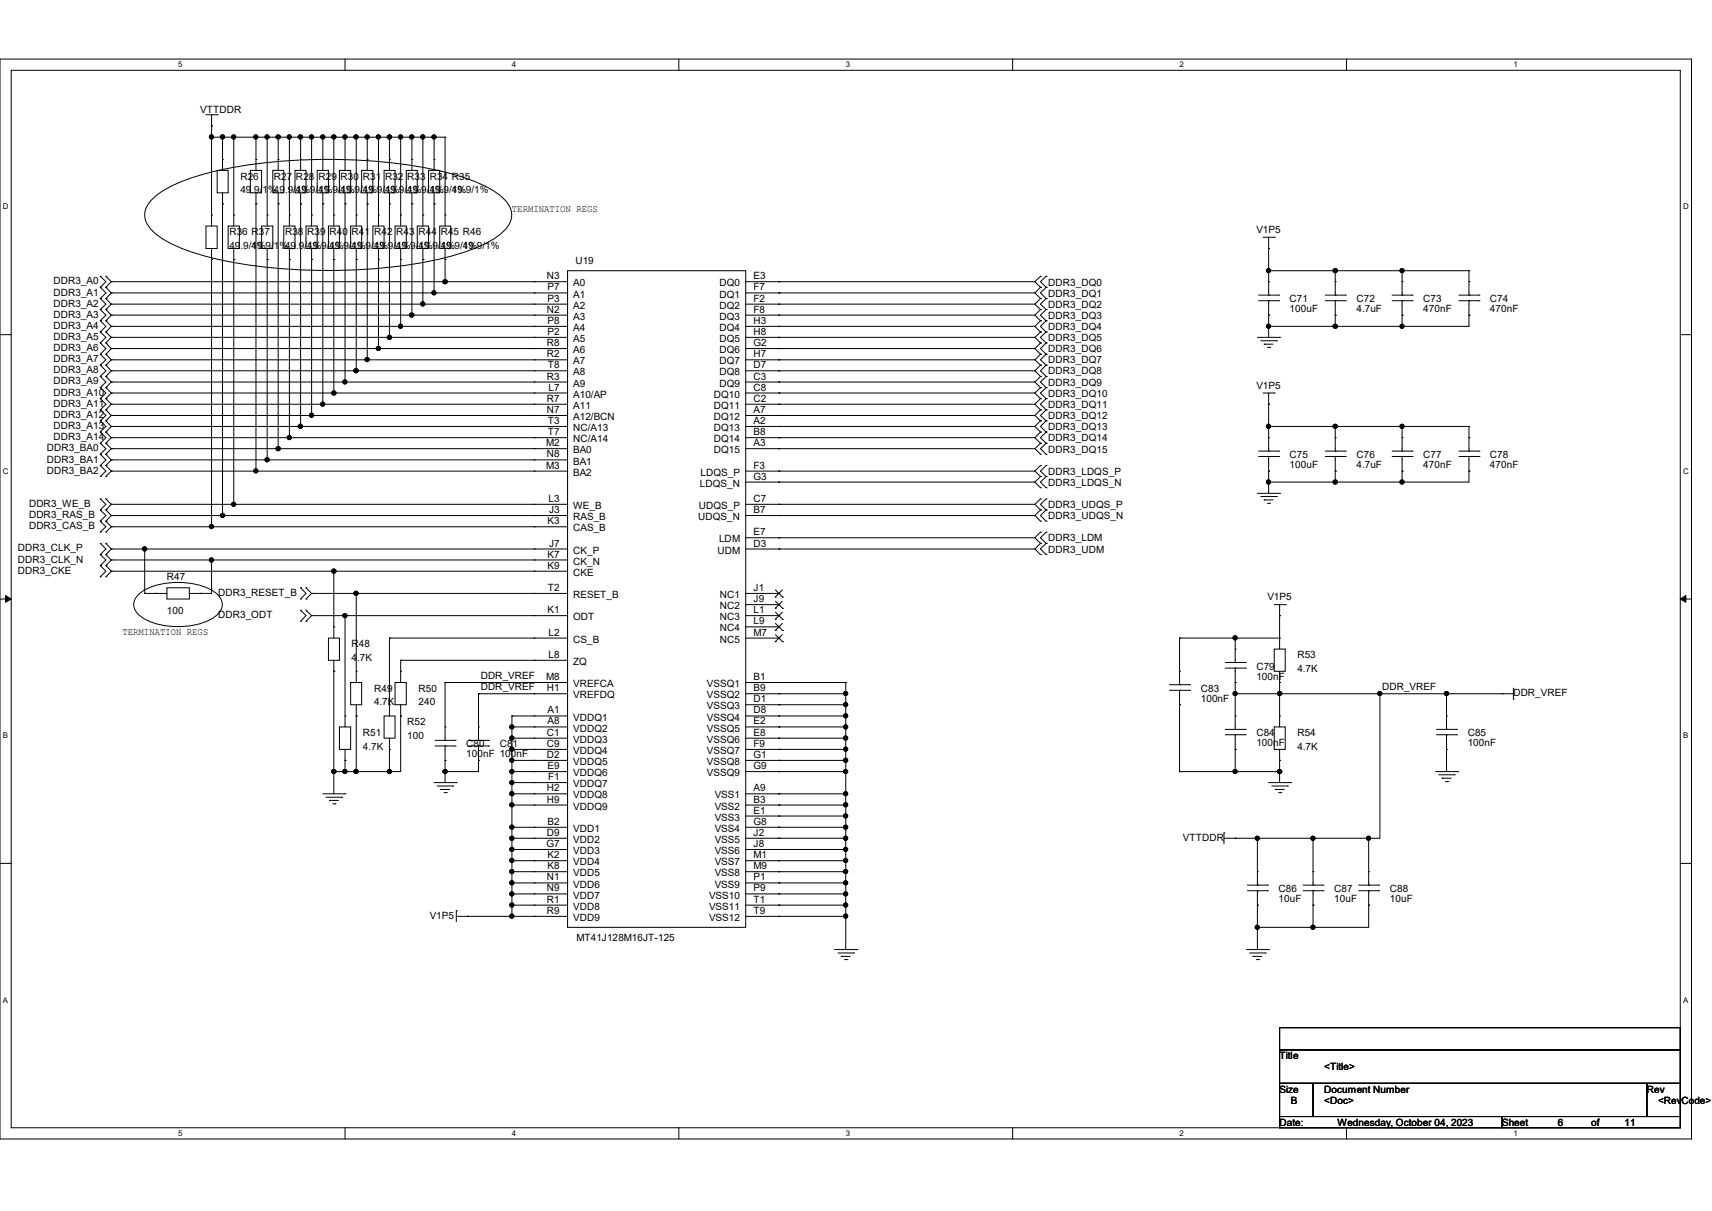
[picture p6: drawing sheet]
<svg xmlns="http://www.w3.org/2000/svg" width="297mm" height="210mm" viewBox="0 0 297 210" stroke-linecap="round" stroke-linejoin="round" font-family="sans-serif">
<path d="M0 10.2h293.5v187.3h-293.5zM1.9 12.2h289.6v183.4h-289.6z" fill="none" stroke="#000" stroke-width=".17"/>
<g fill="#fff">
<path d="M30.9 10.5h.8v1.5h-.8z"/>
<path d="M30.9 195.8h.8v1.5h-.8z"/>
</g>
<path d="M59.9 10.2v2M59.9 195.6v1.9" fill="none" stroke="#000" stroke-width=".17"/>
<g fill="#fff">
<path d="M88.8 10.5h.8v1.5h-.8z"/>
<path d="M88.8 195.8h.8v1.5h-.8z"/>
</g>
<path d="M117.8 10.2v2M117.8 195.6v1.9" fill="none" stroke="#000" stroke-width=".17"/>
<g fill="#fff">
<path d="M146.7 10.5h.8v1.5h-.8z"/>
<path d="M146.7 195.8h.8v1.5h-.8z"/>
</g>
<path d="M175.7 10.2v2M175.7 195.6v1.9" fill="none" stroke="#000" stroke-width=".17"/>
<g fill="#fff">
<path d="M204.6 10.5h.8v1.5h-.8z"/>
<path d="M204.6 195.8h.8v1.5h-.8z"/>
</g>
<path d="M233.6 10.2v2M233.6 195.6v1.9" fill="none" stroke="#000" stroke-width=".17"/>
<g fill="#fff">
<path d="M262.6 10.5h.7v1.5h-.7z"/>
<path d="M262.6 195.8h.7v1.5h-.7z"/>
<path d="M.5 35.1h1v1.5h-1z"/>
<path d="M292 35.1h1v1.5h-1z"/>
<path d="M.5 80.9h1v1.6h-1z"/>
<path d="M292 80.9h1v1.6h-1z"/>
</g>
<path d="M0 58h1.9M291.5 58h2" fill="none" stroke="#000" stroke-width=".17"/>
<g fill="#fff">
<path d="M.5 126.8h.9v1.5h-.9z"/>
<path d="M292 126.8h.9v1.5h-.9z"/>
</g>
<path d="M0 103.9h1.9M291.5 103.9h2" fill="none" stroke="#000" stroke-width=".17"/>
<path d="M1 103.3l.9 .6-.9 .5zM291.5 103.9l1-.6v1.1z" fill="#000" stroke="#000" stroke-width=".17"/>
<g fill="#fff">
<path d="M.5 172.6h.9v1.6h-.9z"/>
<path d="M292 172.6h.9v1.6h-.9z"/>
</g>
<g fill="none" stroke="#000" stroke-width=".17">
<path d="M35.7 19.9h2M36.7 19.9v19.3M37.7 19.9h.1M26.1 34.8a17 17 0 0 1 7.4-4.1 84.9 84.9 0 0 1 28.9-2.9 68.4 68.4 0 0 1 19.6 3.5 12.2 12.2 0 0 1 6.3 4.3 3.3 3.3 0 0 1-.5 4.1 17 17 0 0 1-7.5 4.1 84.9 84.9 0 0 1-28.8 3 68.4 68.4 0 0 1-19.6-3.6 12.2 12.2 0 0 1-6.3-4.3 3.3 3.3 0 0 1 .5-4.1zM35.7 39.2h2v3.9h-2zM36.7 21.8h.1M36.7 37.3h.1M36.7 23.8h.1M36.7 23.8h40.5M37.7 29.5h1.9v3.9h-1.9zM38.6 35.3h.1M38.6 27.6h.1"/>
<path d="M38.6 23.8h.1M38.6 23.8v5.7M38.6 33.4v56M39.6 39.2h1.9v3.9h-1.9zM40.6 37.3h.1M40.6 23.8h.1M40.6 23.8v15.4M43.4 29.5h2v3.9h-2zM44.4 35.3h.1M44.4 27.6h.1M44.4 23.8h.1M44.4 23.8v5.7"/>
<path d="M44.4 33.4v48.3M45.4 39.2h1.9v3.9h-1.9zM46.4 37.3h.1M46.4 23.8h.1M46.4 23.8v15.4M47.3 29.5h1.9v3.9h-1.9zM48.3 35.3h.1M48.3 27.6h.1M48.3 23.8h.1M48.3 23.8v5.7M48.3 33.4v44.4M49.2 39.2h2v3.9h-2z"/>
<path d="M50.2 37.3h.1M50.2 23.8h.1M50.2 23.8v15.4M51.2 29.5h1.9v3.9h-1.9zM52.2 35.3h.1M52.2 27.6h.1M52.2 23.8h.1M52.2 23.8v5.7M52.2 33.4v40.6M53.1 39.2h1.9v3.9h-1.9zM54.1 37.3h.1M54.1 23.8h.1"/>
<path d="M54.1 23.8v15.4M55 29.5h2v3.9h-2zM56 35.3h.1M56 27.6h.1M56 23.8h.1M56 23.8v5.7M56 33.4v36.7M57 39.2h1.9v3.9h-1.9zM57.9 37.3h.1M57.9 23.8h.1M57.9 23.8v15.4M58.9 29.5h1.9v3.9h-1.9z"/>
<path d="M59.9 35.3h.1M59.9 27.6h.1M59.9 23.8h.1M59.9 23.8v5.7M59.9 33.4v32.9M60.8 39.2h1.9v3.9h-1.9zM61.8 37.3h.1M61.8 23.8h.1M61.8 23.8v15.4M62.7 29.5h2v3.9h-2zM63.7 35.3h.1M63.7 27.6h.1"/>
<path d="M63.7 23.8h.1M63.7 23.8v5.7M63.7 33.4v29M64.7 39.2h1.9v3.9h-1.9zM65.7 37.3h.1M65.7 23.8h.1M65.7 23.8v15.4M66.6 29.5h1.9v3.9h-1.9zM67.6 35.3h.1M67.6 27.6h.1M67.6 23.8h.1M67.6 23.8v5.7"/>
<path d="M67.6 33.4v25.1M68.5 39.2h2v3.9h-2zM69.5 37.3h.1M69.5 23.8h.1M69.5 23.8v15.4M70.5 29.5h1.9v3.9h-1.9zM71.5 35.3h.1M71.5 27.6h.1M71.5 23.8h.1M71.5 23.8v5.7M71.5 33.4v21.3M72.4 39.2h1.9v3.9h-1.9z"/>
<path d="M73.4 37.3h.1M73.4 23.8h.1M73.4 23.8v15.4M74.3 29.5h2v3.9h-2zM75.3 35.3h.1M75.3 27.6h.1M75.3 23.8h.1M75.3 23.8v5.7M75.3 33.4v17.4M76.3 39.2h1.9v3.9h-1.9zM77.2 37.3h.1M77.2 23.8h.1"/>
<path d="M77.2 23.8v15.4M17.4 47.9h.1M17.4 49.8h.1M17.4 51.8h.1M17.4 53.7h.1M17.4 55.6h.1M17.4 57.6h.1M17.4 59.5h.1M17.4 47.9l1 1-1 .9M17.4 49.8l1 1-1 1M17.4 51.8l1 .9-1 1M17.4 53.7l1 1-1 .9"/>
<path d="M17.4 55.6l1 1-1 1M17.4 57.6l1 .9-1 1M17.4 59.5l1 1-1 .9M18.4 49.8h.1M18.4 47.9h.1M18.4 51.8h.1M18.4 53.7h.1M18.4 55.6h.1M18.4 57.6h.1M18.4 59.5h.1M18.4 47.9l.9 1M18.4 49.8l.9 1"/>
<path d="M18.4 51.8l.9 .9M18.4 53.7l.9 1M18.4 55.6l.9 1M18.4 57.6l.9 .9M18.4 59.5l.9 1M19.3 48.9h.1M19.3 50.8h.1M19.3 52.7h.1M19.3 54.7h.1M19.3 56.6h.1M19.3 58.5h.1M19.3 58.5h79.2"/>
<path d="M19.3 48.9l-.9 .9M19.3 50.8l-.9 1M19.3 52.7l-.9 1M19.3 54.7l-.9 .9M19.3 56.6l-.9 1M19.3 58.5l-.9 1M19.3 48.9h79.2M19.3 50.8h79.2M19.3 52.7h79.2M19.3 54.7h79.2M19.3 56.6h79.2M36.7 45h.1"/>
<path d="M36.7 43.1v48.3M40.6 45h.1M40.6 43.1v44.4M46.4 45h.1M46.4 43.1v36.7M50.2 45h.1M50.2 43.1v32.8M54.1 45h.1M54.1 43.1v29M57.9 45h.1M57.9 43.1v25.1M61.8 45h.1"/>
<path d="M61.8 43.1v21.2M65.7 45h.1M65.7 43.1v17.4M67.6 58.5h.1M69.5 45h.1M69.5 56.6h.1M69.5 43.1v13.5M71.5 54.7h.1M73.4 45h.1M73.4 52.7h.1M73.4 43.1v9.6M75.3 50.8h.1"/>
<path d="M77.2 45h.1M77.2 48.9h.1M77.2 43.1v5.8M92.7 48.9h.1M92.7 50.8h.1M92.7 52.7h.1M92.7 54.7h.1M92.7 56.6h.1M92.7 58.5h.1M98.5 46.9h30.9v113.9h-30.9zM129.4 58.5h50.1M129.4 48.9h50.1"/>
<path d="M129.4 50.8h50.1M129.4 52.7h50.1M129.4 54.7h50.1M129.4 56.6h50.1M135.1 48.9h.1M135.1 50.8h.1M135.1 52.7h.1M135.1 54.7h.1M135.1 56.6h.1M135.1 58.5h.1M179.5 48.9l1 .9M179.5 50.8l1 1"/>
<path d="M179.5 52.7l1 1M179.5 54.7l1 .9M179.5 56.6l1 1M179.5 58.5l1 1M180.5 47.9h.1M180.5 49.8h.1M180.5 51.8h.1M180.5 53.7h.1M180.5 55.6h.1M180.5 57.6h.1M180.5 59.5h.1M180.5 47.9l-1 1"/>
<path d="M180.5 49.8l-1 1M180.5 51.8l-1 .9M180.5 53.7l-1 1M180.5 55.6l-1 1M180.5 57.6l-1 .9M180.5 59.5l-1 1M181.5 49.8h.1M181.5 47.9h.1M181.5 51.8h.1M181.5 53.7h.1M181.5 55.6h.1M181.5 57.6h.1"/>
<path d="M181.5 59.5h.1M181.5 47.9l-1 1 1 .9M181.5 49.8l-1 1 1 1M181.5 51.8l-1 .9 1 1M181.5 53.7l-1 1 1 .9M181.5 55.6l-1 1 1 1M181.5 57.6l-1 .9 1 1M181.5 59.5l-1 1 1 .9M218.1 58.5h3.9M218.4 52.2h3.4M218.4 51.2h3.4M218.7 59.1h2.7"/>
<path d="M219.1 41.1h2M219.3 59.7h.1M219.3 59.7h1.6M220.1 43.1h.1M220.1 51.2h.1M220.1 52.2h.1M220.1 48.9h.1M220.1 54.7h.1M220.1 46.9h.1M220.1 56.6h.1M220.1 41.1v10.1M220.1 52.2v6.3"/>
<path d="M220.1 46.9h34.7M221.1 41.1h.1M221.4 59.1h.1M221.8 52.2h.1M221.8 51.2h.1M222 58.5h.1M229.9 52.2h3.5M229.9 51.2h3.5M231.6 51.2h.1M231.6 52.2h.1M231.6 48.9h.1M231.6 54.7h.1"/>
<path d="M231.6 46.9h.1M231.6 56.6h.1M231.6 46.9v4.3M231.6 52.2v4.4M233.4 52.2h.1M233.4 51.2h.1M241.5 52.2h3.5M241.5 51.2h3.5M243.2 51.2h.1M243.2 52.2h.1M243.2 48.9h.1M243.2 54.7h.1"/>
<path d="M243.2 46.9h.1M243.2 56.6h.1M243.2 46.9v4.3M243.2 52.2v4.4M245 52.2h.1M245 51.2h.1M253.1 52.2h3.5M253.1 51.2h3.5M254.8 51.2h.1M254.8 52.2h.1M254.8 48.9h.1M254.8 54.7h.1"/>
<path d="M254.8 46.9h.1M254.8 46.9v4.3M254.8 52.2v4.4h-34.7M256.6 52.2h.1M256.6 51.2h.1M17.4 61.4h.1M17.4 63.3h.1M17.4 65.3h.1M17.4 67.2h.1M17.4 69.1h.1M17.4 71.1h.1M17.4 73h.1"/>
<path d="M17.4 74.9h.1M17.4 76.9h.1M17.4 78.8h.1M17.4 61.4l1 1-1 .9M17.4 63.3l1 1-1 1M17.4 65.3l1 1-1 .9M17.4 67.2l1 1-1 .9M17.4 69.1l1 1-1 1M17.4 71.1l1 1-1 .9M17.4 73l1 1-1 .9M17.4 74.9l1 1-1 1M17.4 76.9l1 .9-1 1"/>
<path d="M17.4 78.8l1 1-1 .9M18.4 61.4h.1M18.4 63.3h.1M18.4 65.3h.1M18.4 67.2h.1M18.4 69.1h.1M18.4 71.1h.1M18.4 73h.1M18.4 74.9h.1M18.4 76.9h.1M18.4 78.8h.1M18.4 61.4l.9 1"/>
<path d="M18.4 63.3l.9 1M18.4 65.3l.9 1M18.4 67.2l.9 1M18.4 69.1l.9 1M18.4 71.1l.9 1M18.4 73l.9 1M18.4 74.9l.9 1M18.4 76.9l.9 .9M18.4 78.8l.9 1M19.3 60.5h.1M19.3 62.4h.1M19.3 64.3h.1"/>
<path d="M19.3 66.3h.1M19.3 68.2h.1M19.3 70.1h.1M19.3 72.1h.1M19.3 74h.1M19.3 75.9h.1M19.3 77.8h.1M19.3 79.8h.1M19.3 68.2h79.2M19.3 60.5l-.9 .9M19.3 62.4l-.9 .9M19.3 64.3l-.9 1"/>
<path d="M19.3 66.3l-.9 .9M19.3 68.2l-.9 .9M19.3 70.1l-.9 1M19.3 72.1l-.9 .9M19.3 74l-.9 .9M19.3 75.9l-.9 1M19.3 77.8l-.9 1M19.3 79.8l-.9 .9M19.3 60.5h79.2M19.3 62.4h79.2M19.3 64.3h79.2M19.3 66.3h79.2"/>
<path d="M19.3 70.1h79.2M19.3 72.1h79.2M19.3 74h79.2M19.3 75.9h79.2M19.3 77.8h79.2M19.3 79.8h79.2M46.4 79.8h.1M48.3 77.8h.1M50.2 75.9h.1M52.2 74h.1M54.1 72.1h.1M56 70.1h.1"/>
<path d="M57.9 68.2h.1M59.9 66.3h.1M61.8 64.3h.1M63.7 62.4h.1M65.7 60.5h.1M92.7 60.5h.1M92.7 62.4h.1M92.7 64.3h.1M92.7 66.3h.1M92.7 68.2h.1M92.7 70.1h.1M92.7 72.1h.1"/>
<path d="M92.7 74h.1M92.7 75.9h.1M92.7 77.8h.1M92.7 79.8h.1M129.4 68.2h50.1M129.4 60.5h50.1M129.4 62.4h50.1M129.4 64.3h50.1M129.4 66.3h50.1M129.4 70.1h50.1M129.4 72.1h50.1M129.4 74h50.1"/>
<path d="M129.4 75.9h50.1M129.4 77.8h50.1M135.1 60.5h.1M135.1 62.4h.1M135.1 64.3h.1M135.1 66.3h.1M135.1 68.2h.1M135.1 70.1h.1M135.1 72.1h.1M135.1 74h.1M135.1 75.9h.1M135.1 77.8h.1"/>
<path d="M179.5 60.5l1 .9M179.5 62.4l1 .9M179.5 64.3l1 1M179.5 66.3l1 .9M179.5 68.2l1 .9M179.5 70.1l1 1M179.5 72.1l1 .9M179.5 74l1 .9M179.5 75.9l1 1M179.5 77.8l1 1M180.5 61.4h.1M180.5 63.3h.1"/>
<path d="M180.5 65.3h.1M180.5 67.2h.1M180.5 69.1h.1M180.5 71.1h.1M180.5 73h.1M180.5 74.9h.1M180.5 76.9h.1M180.5 78.8h.1M180.5 61.4l-1 1M180.5 63.3l-1 1M180.5 65.3l-1 1M180.5 67.2l-1 1"/>
<path d="M180.5 69.1l-1 1M180.5 71.1l-1 1M180.5 73l-1 1M180.5 74.9l-1 1M180.5 76.9l-1 .9M181.5 61.4h.1M181.5 63.3h.1M181.5 65.3h.1M181.5 67.2h.1M181.5 69.1h.1M181.5 71.1h.1M181.5 73h.1"/>
<path d="M181.5 74.9h.1M181.5 76.9h.1M181.5 78.8h.1M181.5 61.4l-1 1 1 .9M181.5 63.3l-1 1 1 1M181.5 65.3l-1 1 1 .9M181.5 67.2l-1 1 1 .9M181.5 69.1l-1 1 1 1M181.5 71.1l-1 1 1 .9M181.5 73l-1 1 1 .9M181.5 74.9l-1 1 1 1M181.5 76.9l-1 .9 1 1"/>
<path d="M218.4 79.2h3.4M218.4 78.2h3.4M219.1 68.2h2M219.9 60.2h.4M220.1 70.1h.1M220.1 78.2h.1M220.1 79.2h.1M220.1 75.9h.1M220.1 74h.1M220.1 68.2v10M220.1 79.2v6.4M220.1 74h34.7"/>
<path d="M220.3 60.2h.1M221.1 68.2h.1M221.8 79.2h.1M221.8 78.2h.1M229.9 79.2h3.5M229.9 78.2h3.5M231.6 78.2h.1M231.6 79.2h.1M231.6 75.9h.1M231.6 74h.1M231.6 74v4.2M231.6 79.2v4.4"/>
<path d="M233.4 79.2h.1M233.4 78.2h.1M241.5 79.2h3.5M241.5 78.2h3.5M243.2 78.2h.1M243.2 79.2h.1M243.2 75.9h.1M243.2 74h.1M243.2 74v4.2M243.2 79.2v4.4M245 79.2h.1M245 78.2h.1"/>
<path d="M253.1 79.2h3.5M253.1 78.2h3.5M254.8 78.2h.1M254.8 79.2h.1M254.8 75.9h.1M254.8 74h.1M254.8 74v4.2M254.8 79.2v4.4h-34.7M256.6 79.2h.1M256.6 78.2h.1M17.4 80.7h.1M17.4 82.6h.1"/>
<path d="M17.4 86.5h.1M17.4 88.4h.1M17.4 90.4h.1M17.4 92.3h.1M17.4 94.2h.1M17.4 96.2h.1M17.4 98.1h.1M17.4 80.7l1 1-1 .9M17.4 86.5l1 1-1 .9M17.4 88.4l1 1-1 1M17.4 90.4l1 1-1 .9M17.4 94.2l1 1-1 1"/>
<path d="M17.4 96.2l1 .9-1 1M17.4 98.1l1 1-1 .9M18.4 80.7h.1M18.4 82.6h.1M18.4 88.4h.1M18.4 86.5h.1M18.4 90.4h.1M18.4 92.3h.1M18.4 96.2h.1M18.4 94.2h.1M18.4 98.1h.1M18.4 80.7l.9 1"/>
<path d="M18.4 86.5l.9 1M18.4 88.4l.9 1M18.4 90.4l.9 1M18.4 94.2l.9 1M18.4 96.2l.9 .9M18.4 98.1l.9 1M19.3 81.7h.1M19.3 87.5h.1M19.3 89.4h.1M19.3 91.4h.1M19.3 95.2h.1M19.3 97.1h.1"/>
<path d="M19.3 99.1h.1M19.3 81.7l-.9 .9M19.3 87.5l-.9 .9M19.3 89.4l-.9 1M19.3 91.4l-.9 .9M19.3 95.2l-.9 1M19.3 97.1l-.9 1M19.3 99.1l-.9 .9M19.3 81.7h79.2M19.3 87.5h79.2M19.3 89.4h79.2M19.3 91.4h79.2"/>
<path d="M19.3 95.2h79.2M19.3 97.1h79.2M19.3 99.1h79.2M25.1 95.2h.1M25.1 95.2v7.7M36.7 91.4h.1M36.7 97.1h.1M36.7 97.1v5.8h-3.8M38.6 89.4h.1M40.6 87.5h.1M44.4 81.7h.1M57.9 99.1h.1"/>
<path d="M57.9 99.1v11.6M92.7 81.7h.1M92.7 87.5h.1M92.7 89.4h.1M92.7 91.4h.1M92.7 95.2h.1M92.7 97.1h.1M92.7 99.1h.1M129.4 81.7h50.1M129.4 87.5h50.1M129.4 89.4h50.1M129.4 83.6h50.1"/>
<path d="M129.4 93.3h50.1M129.4 95.2h50.1M135.1 81.7h.1M135.1 83.6h.1M135.1 87.5h.1M135.1 89.4h.1M135.1 93.3h.1M135.1 95.2h.1M179.5 81.7l1 .9M179.5 83.6l1 1M179.5 87.5l1 .9M179.5 89.4l1 1"/>
<path d="M179.5 93.3l1 .9M179.5 95.2l1 1M180.5 80.7h.1M180.5 82.6h.1M180.5 84.6h.1M180.5 86.5h.1M180.5 88.4h.1M180.5 90.4h.1M180.5 92.3h.1M180.5 94.2h.1M180.5 96.2h.1M180.5 80.7l-1 1"/>
<path d="M180.5 82.6l-1 1M180.5 86.5l-1 1M180.5 88.4l-1 1M180.5 92.3l-1 1M180.5 94.2l-1 1M181.5 82.6h.1M181.5 80.7h.1M181.5 84.6h.1M181.5 88.4h.1M181.5 86.5h.1M181.5 90.4h.1M181.5 94.2h.1"/>
<path d="M181.5 92.3h.1M181.5 96.2h.1M181.5 80.7l-1 1 1 .9M181.5 82.6l-1 1 1 1M181.5 86.5l-1 1 1 .9M181.5 88.4l-1 1 1 1M181.5 92.3l-1 1 1 .9M181.5 94.2l-1 1 1 1M218.1 85.6h3.9M218.7 86.1h2.7M219.3 86.7h.1M219.3 86.7h1.6"/>
<path d="M219.9 87.3h.4M220.1 81.7h.1M220.1 83.6h.1M220.3 87.3h.1M221.4 86.1h.1M222 85.6h.1M231.6 81.7h.1M231.6 83.6h.1M243.2 81.7h.1M243.2 83.6h.1M254.8 81.7h.1M17.4 100h.1"/>
<path d="M18.4 100h.1M24.1 103.1a11.1 11.1 0 0 1 8-2 9.4 9.4 0 0 1 5.6 2 2.23 2.23 0 0 1 0 3.5 11.1 11.1 0 0 1-8.1 2 9.4 9.4 0 0 1-5.5-2 2.23 2.23 0 0 1 0-3.5zM25.1 102.9h.1M25.1 102.9h3.9M27.1 102.9h.1M29 101.9h3.9v2h-3.9zM34.8 102.9h.1M52.2 101.9h.1M52.2 103.9h.1M52.2 105.8h.1M52.2 107.7h.1M52.2 101.9l.9 1-.9 1"/>
<path d="M52.2 105.8l.9 1-.9 .9M53.1 103.9h.1M53.1 101.9h.1M53.1 107.7h.1M53.1 105.8h.1M53.1 101.9l1 1M53.1 105.8l1 1M54.1 102.9h.1M54.1 106.8h.1M54.1 102.9l-1 1M54.1 106.8l-1 .9M54.1 102.9h44.4"/>
<path d="M54.1 106.8h44.4M57 110.7h1.9v3.8h-1.9zM57.9 108.7h.1M57.9 116.4h.1M57.9 114.5v23.2M59.9 106.8h.1M59.9 106.8v19.3M60.8 118.4h1.9v3.8h-1.9zM61.8 116.4h.1M61.8 102.9h.1M61.8 102.9v15.5M67.6 110.7h.1"/>
<path d="M67.6 110.7v13.5M67.6 110.7h30.9M68.5 118.4h2v3.8h-2zM69.5 116.4h.1M69.5 114.5h.1M69.5 114.5v3.9M69.5 114.5h29M77.2 118.4h.1M77.2 118.4v10M77.2 118.4h21.3M92.7 102.9h.1M92.7 106.8h.1"/>
<path d="M92.7 110.7h.1M92.7 114.5h.1M92.7 118.4h.1M129.4 104.9h5.7M129.4 102.9h5.7M129.4 106.8h5.7M129.4 110.7h5.7M129.4 108.7h5.7M129.4 118.4h17.3M134.5 103.5h.1M134.5 105.5h.1M134.5 107.4h.1"/>
<path d="M134.5 109.3h.1M134.5 111.3h.1M134.5 102.3l1.3 1.2M134.5 104.3l1.3 1.2M134.5 106.2l1.3 1.2M134.5 108.1l1.3 1.2M134.5 110.1l1.3 1.2M135.1 102.9h.1M135.1 104.9h.1M135.1 106.8h.1M135.1 108.7h.1M135.1 110.7h.1"/>
<path d="M135.1 118.4h.1M135.7 104.3l-1.2 1.2M135.7 102.3l-1.2 1.2M135.7 106.2l-1.2 1.2M135.7 108.1l-1.2 1.2M135.7 110.1l-1.2 1.2M135.8 103.5h.1M135.8 105.5h.1M135.8 107.4h.1M135.8 109.3h.1M135.8 111.3h.1M146.7 118.4h.1"/>
<path d="M146.7 118.4v46.3M202.9 119.7h3.5M202.9 118.7h3.5M204.6 118.7h.1M204.6 119.7h.1M204.6 116.4h.1M204.6 110.7h.1M204.6 110.7h17.4M204.6 110.7v8M204.6 119.7v14.1M206.4 119.7h.1M206.4 118.7h.1"/>
<path d="M212.6 115.9h3.4M212.6 114.9h3.4M214.3 114.9h.1M214.3 115.9h.1M214.3 112.6h.1M214.3 118.4h.1M214.3 110.7h.1M214.3 110.7v4.2M214.3 115.9v10.6M216 115.9h.1M216 114.9h.1M221.1 112.6h1.9v3.8h-1.9z"/>
<path d="M221.1 104.9h1.9M222 106.8h.1M222 118.4h.1M222 110.7h.1M222 104.9v7.7M222 116.4v9.7M223 104.9h.1M262.6 119.3v1.9M56 137.7h3.9M56.6 138.3h2.7M57.1 138.8h.1M57.1 138.8h1.6"/>
<path d="M57.7 139.4h.4M57.9 133.8h.1M58.1 139.4h.1M58.9 126.1h1.9v3.9h-1.9zM59.3 138.3h.1M59.9 137.7h.1M59.9 131.9h.1M59.9 124.2h.1M59.9 133.8h.1M59.9 130v3.8M61.8 124.2h.1M61.8 133.8h.1"/>
<path d="M61.8 122.2v11.6M66.6 124.2h1.9v3.8h-1.9zM67.6 130h.1M67.6 122.2h.1M67.6 133.8h.1M67.6 128v5.8M69.5 124.2h.1M69.5 122.2v11.6h-11.6M75.3 135.7h3.9M75.5 129.4h3.5M75.5 128.4h3.5M75.9 136.3h2.7"/>
<path d="M76.5 136.9h.1M76.5 136.9h1.5M77 137.5h.4M77.2 128.4h.1M77.2 129.4h.1M77.2 126.1h.1M77.2 131.9h.1M77.2 133.8h.1M77.2 129.4v6.3M77.4 137.5h.1M78.6 136.3h.1M79 129.4h.1"/>
<path d="M79 128.4h.1M79.2 135.7h.1M81.3 129.4h3.5M81.3 128.4h3.5M83 128.4h.1M83 129.4h.1M83 126.1h.1M83 131.9h.1M83 120.3h.1M83 120.3h15.5M83 129.4v4.4h-5.8M83 120.3v8.1"/>
<path d="M84.8 129.4h.1M84.8 128.4h.1M88.8 124.2h.1M88.8 126.1h.1M88.8 128h.1M88.8 130h.1M88.8 131.9h.1M88.8 133.8h.1M88.8 135.7h.1M88.8 137.7h.1M88.8 139.6h.1M88.8 137.7h9.7"/>
<path d="M88.8 135.7h9.7M88.8 133.8h9.7M88.8 124.2h9.7M88.8 126.1h9.7M88.8 128h9.7M88.8 130h9.7M88.8 131.9h9.7M88.8 139.6h9.7M88.8 124.2v34.7M92.7 124.2h.1M92.7 126.1h.1M92.7 128h.1"/>
<path d="M92.7 130h.1M92.7 131.9h.1M92.7 133.8h.1M92.7 135.7h.1M92.7 137.7h.1M92.7 139.6h.1M92.7 120.3h.1M129.4 137.7h17.3M129.4 120.3h17.3M129.4 133.8h17.3M129.4 124.2h17.3M129.4 126.1h17.3"/>
<path d="M129.4 128h17.3M129.4 130h17.3M129.4 131.9h17.3M129.4 139.6h17.3M129.4 122.2h17.3M135.1 120.3h.1M135.1 122.2h.1M135.1 124.2h.1M135.1 126.1h.1M135.1 128h.1M135.1 130h.1M135.1 131.9h.1"/>
<path d="M135.1 133.8h.1M135.1 137.7h.1M135.1 139.6h.1M146.7 120.3h.1M146.7 122.2h.1M146.7 124.2h.1M146.7 126.1h.1M146.7 128h.1M146.7 130h.1M146.7 131.9h.1M146.7 133.8h.1M146.7 137.7h.1"/>
<path d="M146.7 139.6h.1M204.6 122.2h.1M204.6 133.8h.1M204.6 133.8h17.4M212.6 127.4h3.4M212.6 126.5h3.4M214.3 126.5h.1M214.3 127.4h.1M214.3 124.2h.1M214.3 130h.1M214.3 120.3h.1M214.3 133.8h.1"/>
<path d="M214.3 120.3h48.3M214.3 127.4v6.4M216 127.4h.1M216 126.5h.1M220.1 135.7h3.8M220.6 136.3h2.8M221.1 126.1h1.9v3.9h-1.9zM221.2 136.9h.1M221.2 136.9h1.6M221.8 137.5h.4M222 131.9h.1M222 124.2h.1"/>
<path d="M222 120.3h.1M222 133.8h.1M222 130v5.7M222.2 137.5h.1M223.4 136.3h.1M223.9 135.7h.1M239.4 120.3h.1M239.4 120.3v25.1h-27.1M249 133.8h3.9M249.2 127.4h3.5M249.2 126.5h3.5M249.6 134.4h2.7"/>
<path d="M250.2 135h.1M250.2 135h1.6M250.8 135.6h.4M251 126.5h.1M251 127.4h.1M251 124.2h.1M251 130h.1M251 120.3h.1M251 120.3v6.2M251 127.4v6.4M251.2 135.6h.1M252.3 134.4h.1"/>
<path d="M252.7 127.4h.1M252.7 126.5h.1M252.9 133.8h.1M260.6 120.3h.1M262.6 121.2h.1M0 149.7h1.9M79.2 157.9h.1M79.2 158.9h19.3M79.2 157.9v2M81.1 158.9h.1M88.8 158.9h.1M88.8 143.5h.1"/>
<path d="M88.8 145.4h.1M88.8 147.3h.1M88.8 149.3h.1M88.8 151.2h.1M88.8 153.1h.1M88.8 155h.1M88.8 157h.1M88.8 145.4h9.7M88.8 143.5h9.7M88.8 147.3h9.7M88.8 149.3h9.7M88.8 151.2h9.7"/>
<path d="M88.8 153.1h9.7M88.8 155h9.7M88.8 157h9.7M92.7 143.5h.1M92.7 145.4h.1M92.7 147.3h.1M92.7 149.3h.1M92.7 151.2h.1M92.7 153.1h.1M92.7 155h.1M92.7 157h.1M92.7 158.9h.1"/>
<path d="M129.4 158.9h17.3M129.4 145.4h17.3M129.4 143.5h17.3M129.4 147.3h17.3M129.4 149.3h17.3M129.4 151.2h17.3M129.4 153.1h17.3M129.4 155h17.3M129.4 157h17.3M129.4 141.5h17.3M135.1 141.5h.1M135.1 143.5h.1"/>
<path d="M135.1 145.4h.1M135.1 147.3h.1M135.1 149.3h.1M135.1 151.2h.1M135.1 153.1h.1M135.1 155h.1M135.1 157h.1M135.1 158.9h.1M146.7 141.5h.1M146.7 143.5h.1M146.7 145.4h.1M146.7 147.3h.1"/>
<path d="M146.7 149.3h.1M146.7 151.2h.1M146.7 153.1h.1M146.7 155h.1M146.7 157h.1M146.7 158.9h.1M212.3 144.4h.1M212.3 144.4v1.9M214.3 145.4h.1M216.4 154.5h3.5M216.4 153.5h3.5M218.1 153.5h.1"/>
<path d="M218.1 154.5h.1M218.1 151.2h.1M218.1 157h.1M218.1 145.4h.1M218.1 145.4v8.1M218.1 154.5v10.2M219.9 154.5h.1M219.9 153.5h.1M226.1 154.5h3.4M226.1 153.5h3.4M227.8 153.5h.1M227.8 154.5h.1"/>
<path d="M227.8 151.2h.1M227.8 157h.1M227.8 145.4h.1M227.8 145.4v8.1M227.8 154.5v6.3M229.5 154.5h.1M229.5 153.5h.1M235.7 154.5h3.5M235.7 153.5h3.5M237.4 153.5h.1M237.4 154.5h.1M237.4 151.2h.1"/>
<path d="M237.4 157h.1M237.4 145.4h.1M237.4 145.4v8.1M237.4 154.5v6.3h-19.3M239.2 154.5h.1M239.2 153.5h.1M291.5 149.7h2M144.8 164.7h3.9M145.4 165.3h2.7M146 165.9h.1M146 165.9h1.5M146.5 166.4h.4"/>
<path d="M146.9 166.4h.1M148.1 165.3h.1M148.7 164.7h.1M216.2 164.7h3.9M216.8 165.3h2.7M217.4 165.9h.1M217.4 165.9h1.5M218 166.4h.4M218.1 160.8h.1M218.4 166.4h.1M219.5 165.3h.1M220.1 164.7h.1"/>
<path d="M222 178.2h69.5v3.9h-69.5zM227.8 160.8h.1M222 182.1h69.5v5.8h-69.5zM222 187.9h5.8v5.7h-5.8zM222 193.6h38.6v2h-38.6zM227.8 187.9h57.9v5.7h-57.9zM260.6 193.6h30.9v2h-30.9zM285.7 187.9h5.8v5.7h-5.8z"/>
</g>
<g fill="#000" stroke="#000" stroke-width=".17">
<circle cx="36.7" cy="23.7" r=".36"/>
<circle cx="38.6" cy="23.7" r=".37"/>
<circle cx="40.5" cy="23.7" r=".36"/>
<circle cx="44.4" cy="23.7" r=".36"/>
<circle cx="46.3" cy="23.7" r=".36"/>
<circle cx="48.3" cy="23.7" r=".37"/>
<circle cx="50.2" cy="23.7" r=".36"/>
<circle cx="52.1" cy="23.7" r=".37"/>
<circle cx="54" cy="23.7" r=".36"/>
<circle cx="56" cy="23.7" r=".36"/>
<circle cx="57.9" cy="23.7" r=".37"/>
<circle cx="59.8" cy="23.7" r=".36"/>
<circle cx="61.8" cy="23.7" r=".37"/>
<circle cx="63.7" cy="23.7" r=".36"/>
<circle cx="65.6" cy="23.7" r=".36"/>
<circle cx="67.6" cy="23.7" r=".37"/>
<circle cx="69.5" cy="23.7" r=".36"/>
<circle cx="71.4" cy="23.7" r=".37"/>
<circle cx="73.3" cy="23.7" r=".36"/>
<circle cx="75.3" cy="23.7" r=".36"/>
<circle cx="67.6" cy="58.5" r=".37"/>
<circle cx="69.5" cy="56.6" r=".36"/>
<circle cx="71.4" cy="54.6" r=".37"/>
<circle cx="73.3" cy="52.7" r=".36"/>
<circle cx="75.3" cy="50.8" r=".36"/>
<circle cx="77.2" cy="48.9" r=".37"/>
<circle cx="220.1" cy="46.9" r=".36"/>
<circle cx="220.1" cy="56.6" r=".36"/>
<circle cx="231.7" cy="46.9" r=".37"/>
<circle cx="231.7" cy="56.6" r=".37"/>
<circle cx="243.2" cy="46.9" r=".36"/>
<circle cx="243.2" cy="56.6" r=".36"/>
<circle cx="46.3" cy="79.7" r=".36"/>
<circle cx="48.3" cy="77.8" r=".37"/>
<circle cx="50.2" cy="75.9" r=".36"/>
<circle cx="52.1" cy="73.9" r=".37"/>
<circle cx="54" cy="72" r=".36"/>
<circle cx="56" cy="70.1" r=".36"/>
<circle cx="57.9" cy="68.2" r=".37"/>
<circle cx="59.8" cy="66.2" r=".36"/>
<circle cx="61.8" cy="64.3" r=".37"/>
<circle cx="63.7" cy="62.4" r=".36"/>
<circle cx="65.6" cy="60.4" r=".36"/>
<circle cx="220.1" cy="73.9" r=".36"/>
<circle cx="231.7" cy="73.9" r=".37"/>
<circle cx="243.2" cy="73.9" r=".36"/>
<circle cx="25.1" cy="95.2" r=".36"/>
<circle cx="36.7" cy="97.1" r=".36"/>
<circle cx="36.7" cy="91.3" r=".36"/>
<circle cx="38.6" cy="89.4" r=".37"/>
<circle cx="40.5" cy="87.5" r=".36"/>
<circle cx="44.4" cy="81.7" r=".36"/>
<circle cx="57.9" cy="99" r=".37"/>
<circle cx="220.1" cy="83.6" r=".36"/>
<circle cx="231.7" cy="83.6" r=".37"/>
<circle cx="243.2" cy="83.6" r=".36"/>
<circle cx="59.8" cy="106.8" r=".36"/>
<circle cx="61.8" cy="102.9" r=".37"/>
<circle cx="214.3" cy="110.6" r=".36"/>
<circle cx="57.9" cy="133.8" r=".37"/>
<circle cx="59.8" cy="133.8" r=".36"/>
<circle cx="61.8" cy="133.8" r=".37"/>
<circle cx="67.6" cy="133.8" r=".37"/>
<circle cx="77.2" cy="133.8" r=".37"/>
<circle cx="88.8" cy="131.8" r=".36"/>
<circle cx="88.8" cy="126.1" r=".36"/>
<circle cx="88.8" cy="128" r=".36"/>
<circle cx="88.8" cy="139.6" r=".36"/>
<circle cx="88.8" cy="133.8" r=".36"/>
<circle cx="88.8" cy="135.7" r=".36"/>
<circle cx="88.8" cy="129.9" r=".36"/>
<circle cx="88.8" cy="137.6" r=".36"/>
<circle cx="146.7" cy="120.3" r=".36"/>
<circle cx="146.7" cy="122.2" r=".36"/>
<circle cx="146.7" cy="126.1" r=".36"/>
<circle cx="146.7" cy="128" r=".36"/>
<circle cx="146.7" cy="137.6" r=".36"/>
<circle cx="146.7" cy="124.1" r=".36"/>
<circle cx="146.7" cy="129.9" r=".36"/>
<circle cx="146.7" cy="139.6" r=".36"/>
<circle cx="146.7" cy="131.8" r=".36"/>
<circle cx="146.7" cy="133.8" r=".36"/>
<circle cx="214.3" cy="133.8" r=".36"/>
<circle cx="214.3" cy="120.3" r=".36"/>
<circle cx="222" cy="120.3" r=".37"/>
<circle cx="222" cy="133.8" r=".37"/>
<circle cx="239.4" cy="120.3" r=".36"/>
<circle cx="251" cy="120.3" r=".37"/>
<circle cx="88.8" cy="153.1" r=".36"/>
<circle cx="88.8" cy="155" r=".36"/>
<circle cx="88.8" cy="149.2" r=".36"/>
<circle cx="88.8" cy="143.4" r=".36"/>
<circle cx="88.8" cy="151.2" r=".36"/>
<circle cx="88.8" cy="158.9" r=".36"/>
<circle cx="88.8" cy="147.3" r=".36"/>
<circle cx="88.8" cy="157" r=".36"/>
<circle cx="88.8" cy="145.4" r=".36"/>
<circle cx="146.7" cy="149.2" r=".36"/>
<circle cx="146.7" cy="143.4" r=".36"/>
<circle cx="146.7" cy="147.3" r=".36"/>
<circle cx="146.7" cy="145.4" r=".36"/>
<circle cx="146.7" cy="157" r=".36"/>
<circle cx="146.7" cy="141.5" r=".36"/>
<circle cx="146.7" cy="151.2" r=".36"/>
<circle cx="146.7" cy="153.1" r=".36"/>
<circle cx="146.7" cy="158.9" r=".36"/>
<circle cx="146.7" cy="155" r=".36"/>
<circle cx="218.1" cy="145.4" r=".36"/>
<circle cx="227.8" cy="145.4" r=".36"/>
<circle cx="237.4" cy="145.4" r=".36"/>
<circle cx="218.1" cy="160.8" r=".36"/>
<circle cx="227.8" cy="160.8" r=".36"/>
</g>
<g font-size="1.7">
<text x="34.8" y="19.6">VTTDDR</text>
<text x="41.7" y="31.2">R26</text>
<text x="41.7" y="33.5">49.9/1%49.9/1%</text>
<text x="47.5" y="31.2">R27</text>
<text x="51.3" y="31.2">R28</text>
<text x="51.3" y="33.5">49.9/1%</text>
<text x="55.2" y="31.2">R29</text>
<text x="55.2" y="33.5">49.9/1%</text>
<text x="59.1" y="31.2">R30</text>
<text x="59.1" y="33.5">49.9/1%</text>
<text x="62.9" y="31.2">R31</text>
<text x="62.9" y="33.5">49.9/1%</text>
<text x="66.8" y="31.2">R32</text>
<text x="66.8" y="33.5">49.9/1%</text>
<text x="70.7" y="31.2">R33</text>
<text x="70.7" y="33.5">49.9/1%</text>
<text x="74.5" y="31.2">R34 R35</text>
<text x="74.5" y="33.5">49.9/1%</text>
<text x="78.4" y="33.5">49.9/1%</text>
<text x="39.8" y="40.8">R36 R37</text>
<text x="49.4" y="40.8">R38</text>
<text x="53.3" y="40.8">R39</text>
<text x="57.1" y="40.8">R40</text>
<text x="61" y="40.8">R41</text>
<text x="64.9" y="40.8">R42</text>
<text x="68.7" y="40.8">R43</text>
<text x="72.6" y="40.8">R44</text>
<text x="76.5" y="40.8">R45 R46</text>
<text x="88.8" y="36.7">TERMINATION REGS</text>
<text x="218" y="40.4">V1P5</text>
<text x="39.8" y="43.1">49.9/1%</text>
<text x="43.6" y="43.1">49.9/1%49.9/1%</text>
<text x="53.3" y="43.1">49.9/1%</text>
<text x="57.1" y="43.1">49.9/1%</text>
<text x="61" y="43.1">49.9/1%</text>
<text x="64.9" y="43.1">49.9/1%</text>
<text x="68.7" y="43.1">49.9/1%</text>
<text x="72.6" y="43.1">49.9/1%</text>
<text x="76.5" y="43.1">49.9/1%</text>
<text x="80.3" y="43.1">49.9/1%</text>
<text x="99.8" y="45.8">U19</text>
<text x="9.3" y="49.3">DDR3_A0</text>
<text x="9.3" y="51.3">DDR3_A1</text>
<text x="9.3" y="53.2">DDR3_A2</text>
<text x="94.9" y="48.4">N3</text>
<text x="95" y="50.4">P7</text>
<text x="95" y="52.3">P3</text>
<text x="99.4" y="49.7">A0</text>
<text x="99.4" y="51.6">A1</text>
<text x="99.4" y="53.6">A2</text>
<text x="124.8" y="49.7">DQ0</text>
<text x="124.8" y="51.6">DQ1</text>
<text x="124.8" y="53.6">DQ2</text>
<text x="130.7" y="48.4">E3</text>
<text x="130.7" y="50.4">F7</text>
<text x="130.7" y="52.3">F2</text>
<text x="181.9" y="49.5">DDR3_DQ0</text>
<text x="181.9" y="51.4">DDR3_DQ1</text>
<text x="181.9" y="53.4">DDR3_DQ2</text>
<text x="223.7" y="52.4">C71</text>
<text x="235.3" y="52.4">C72</text>
<text x="246.9" y="52.4">C73</text>
<text x="258.5" y="52.4">C74</text>
<text x="9.3" y="55.1">DDR3_A3</text>
<text x="9.3" y="57">DDR3_A4</text>
<text x="9.3" y="59">DDR3_A5</text>
<text x="94.9" y="54.2">N2</text>
<text x="95" y="56.2">P8</text>
<text x="95" y="58.1">P2</text>
<text x="99.4" y="55.5">A3</text>
<text x="99.4" y="57.4">A4</text>
<text x="99.4" y="59.3">A5</text>
<text x="124.8" y="55.5">DQ3</text>
<text x="124.8" y="57.4">DQ4</text>
<text x="124.8" y="59.3">DQ5</text>
<text x="130.7" y="54.2">F8</text>
<text x="130.7" y="56.2">H3</text>
<text x="130.7" y="58.1">H8</text>
<text x="181.9" y="55.3">DDR3_DQ3</text>
<text x="181.9" y="57.2">DDR3_DQ4</text>
<text x="181.9" y="59.2">DDR3_DQ5</text>
<text x="223.7" y="54.1">100uF</text>
<text x="235.3" y="54.1">4.7uF</text>
<text x="246.9" y="54.1">470nF</text>
<text x="258.5" y="54.1">470nF</text>
<text x="9.3" y="60.9">DDR3_A6</text>
<text x="9.3" y="62.8">DDR3_A7</text>
<text x="9.3" y="64.8">DDR3_A8</text>
<text x="94.9" y="60">R8</text>
<text x="94.9" y="62">R2</text>
<text x="94.9" y="65.8">R3</text>
<text x="95" y="63.9">T8</text>
<text x="99.4" y="61.3">A6</text>
<text x="99.4" y="63.2">A7</text>
<text x="99.4" y="65.1">A8</text>
<text x="124.8" y="61.3">DQ6</text>
<text x="124.8" y="63.2">DQ7</text>
<text x="124.8" y="65.1">DQ8</text>
<text x="130.7" y="60">G2</text>
<text x="130.7" y="62">H7</text>
<text x="130.7" y="63.9">D7</text>
<text x="130.7" y="65.8">C3</text>
<text x="181.9" y="61.1">DDR3_DQ6</text>
<text x="181.9" y="63">DDR3_DQ7</text>
<text x="181.9" y="64.9">DDR3_DQ8</text>
<text x="9.3" y="66.7">DDR3_A9</text>
<text x="9.3" y="68.6">DDR3_A10</text>
<text x="9.3" y="70.6">DDR3_A11</text>
<text x="94.9" y="69.7">R7</text>
<text x="94.9" y="71.6">N7</text>
<text x="95.2" y="67.7">L7</text>
<text x="99.4" y="67.1">A9</text>
<text x="99.4" y="69">A10/AP</text>
<text x="99.4" y="70.9">A11</text>
<text x="123.8" y="69">DQ10</text>
<text x="123.8" y="70.9">DQ11</text>
<text x="124.8" y="67.1">DQ9</text>
<text x="130.7" y="67.7">C8</text>
<text x="130.7" y="69.7">C2</text>
<text x="130.7" y="71.6">A7</text>
<text x="181.9" y="66.9">DDR3_DQ9</text>
<text x="181.9" y="68.8">DDR3_DQ10</text>
<text x="181.9" y="70.7">DDR3_DQ11</text>
<text x="218" y="67.5">V1P5</text>
<text x="9.3" y="72.5">DDR3_A12</text>
<text x="9.3" y="74.4">DDR3_A13</text>
<text x="9.3" y="76.3">DDR3_A14</text>
<text x="94.7" y="77.4">M2</text>
<text x="95" y="73.5">T3</text>
<text x="95" y="75.5">T7</text>
<text x="99.4" y="72.9">A12/BCN</text>
<text x="99.4" y="74.8">NC/A13</text>
<text x="99.4" y="76.7">NC/A14</text>
<text x="123.8" y="72.9">DQ12</text>
<text x="123.8" y="74.8">DQ13</text>
<text x="123.8" y="76.7">DQ14</text>
<text x="130.7" y="73.5">A2</text>
<text x="130.7" y="75.5">B8</text>
<text x="130.7" y="77.4">A3</text>
<text x="181.9" y="72.7">DDR3_DQ12</text>
<text x="181.9" y="74.6">DDR3_DQ13</text>
<text x="181.9" y="76.5">DDR3_DQ14</text>
<text x="8.1" y="78.3">DDR3_BA0</text>
<text x="8.1" y="80.2">DDR3_BA1</text>
<text x="8.1" y="82.1">DDR3_BA2</text>
<text x="94.7" y="81.3">M3</text>
<text x="94.9" y="79.3">N8</text>
<text x="99.4" y="78.6">BA0</text>
<text x="99.4" y="80.6">BA1</text>
<text x="99.4" y="82.5">BA2</text>
<text x="121.5" y="82.5">LDQS_P</text>
<text x="123.8" y="78.6">DQ15</text>
<text x="130.7" y="81.3">F3</text>
<text x="130.7" y="83.2">G3</text>
<text x="181.9" y="78.5">DDR3_DQ15</text>
<text x="181.9" y="82.3">DDR3_LDQS_P</text>
<text x="223.7" y="79.4">C75</text>
<text x="223.7" y="81.2">100uF</text>
<text x="235.3" y="79.4">C76</text>
<text x="235.3" y="81.2">4.7uF</text>
<text x="246.9" y="79.4">C77</text>
<text x="246.9" y="81.2">470nF</text>
<text x="258.5" y="79.4">C78</text>
<text x="258.5" y="81.2">470nF</text>
<text x="5" y="87.9">DDR3_WE_B</text>
<text x="5" y="89.9">DDR3_RAS_B</text>
<text x="95.2" y="87">L3</text>
<text x="95.2" y="89">J3</text>
<text x="99.4" y="88.3">WE_B</text>
<text x="121.2" y="88.3">UDQS_P</text>
<text x="121.4" y="84.4">LDQS_N</text>
<text x="130.7" y="87">C7</text>
<text x="130.7" y="89">B7</text>
<text x="181.9" y="84.2">DDR3_LDQS_N</text>
<text x="181.9" y="88.1">DDR3_UDQS_P</text>
<text x="3.1" y="95.6">DDR3_CLK_P</text>
<text x="5" y="91.8">DDR3_CAS_B</text>
<text x="95" y="90.9">K3</text>
<text x="95.2" y="94.8">J7</text>
<text x="99.4" y="90.2">RAS_B</text>
<text x="99.4" y="92.2">CAS_B</text>
<text x="121.1" y="90.2">UDQS_N</text>
<text x="124.8" y="94.1">LDM</text>
<text x="130.7" y="92.8">E7</text>
<text x="130.7" y="94.8">D3</text>
<text x="181.9" y="90">DDR3_UDQS_N</text>
<text x="181.9" y="93.9">DDR3_LDM</text>
<text x="181.9" y="95.8">DDR3_UDM</text>
<text x="3.1" y="97.6">DDR3_CLK_N</text>
<text x="3.1" y="99.5">DDR3_CKE</text>
<text x="29" y="100.7">R47</text>
<text x="95" y="96.7">K7</text>
<text x="95" y="98.6">K9</text>
<text x="99.4" y="96">CK_P</text>
<text x="99.4" y="97.9">CK_N</text>
<text x="99.4" y="99.9">CKE</text>
<text x="124.5" y="96">UDM</text>
<text x="29" y="106.5">100</text>
<text x="37.8" y="103.4">DDR3_RESET_B</text>
<text x="37.8" y="107.2">DDR3_ODT</text>
<text x="95" y="106.3">K1</text>
<text x="95" y="102.5">T2</text>
<text x="99.4" y="103.7">RESET_B</text>
<text x="99.4" y="107.6">ODT</text>
<text x="124.9" y="103.7">NC1</text>
<text x="124.9" y="105.7">NC2</text>
<text x="124.9" y="107.6">NC3</text>
<text x="130.7" y="102.5">J1</text>
<text x="130.7" y="104.4">J9</text>
<text x="130.7" y="106.3">L1</text>
<text x="219.9" y="104.1">V1P5</text>
<text x="21.3" y="110.1">TERMINATION REGS</text>
<text x="61" y="112.3">R48</text>
<text x="95.2" y="110.2">L2</text>
<text x="99.4" y="111.5">CS_B</text>
<text x="124.9" y="109.5">NC4</text>
<text x="124.9" y="111.5">NC5</text>
<text x="130.7" y="108.3">L9</text>
<text x="130.7" y="110.2">M7</text>
<text x="61" y="114.6">4.7K</text>
<text x="64.9" y="120">R49</text>
<text x="72.6" y="120">R50</text>
<text x="83.4" y="117.8">DDR_VREF</text>
<text x="83.4" y="119.7">DDR_VREF</text>
<text x="94.7" y="117.9">M8</text>
<text x="94.9" y="119.9">H1</text>
<text x="95.2" y="114.1">L8</text>
<text x="99.4" y="115.3">ZQ</text>
<text x="99.4" y="119.2">VREFCA</text>
<text x="122.6" y="119.2">VSSQ1</text>
<text x="130.7" y="117.9">B1</text>
<text x="130.7" y="119.9">B9</text>
<text x="208.3" y="120">C83</text>
<text x="218" y="116.1">C79</text>
<text x="218" y="117.9">100nF</text>
<text x="225.1" y="114.2">R53</text>
<text x="225.1" y="116.5">4.7K</text>
<text x="239.8" y="119.7">DDR_VREF</text>
<text x="64.9" y="122.3">4.7K</text>
<text x="70.7" y="125.8">R52</text>
<text x="72.6" y="122.3">240</text>
<text x="95" y="123.7">A1</text>
<text x="95" y="125.6">A8</text>
<text x="99.4" y="125">VDDQ1</text>
<text x="99.4" y="121.1">VREFDQ</text>
<text x="122.6" y="121.1">VSSQ2</text>
<text x="122.6" y="123">VSSQ3</text>
<text x="122.6" y="125">VSSQ4</text>
<text x="130.7" y="121.8">D1</text>
<text x="130.7" y="123.7">D8</text>
<text x="130.7" y="125.6">E2</text>
<text x="208.3" y="121.7">100nF</text>
<text x="262.5" y="120.7">DDR_VREF</text>
<text x="62.9" y="127.7">R51</text>
<text x="62.9" y="130">4.7K</text>
<text x="70.7" y="128.1">100</text>
<text x="80.9" y="129.6">C80</text>
<text x="80.9" y="131.4">100nF 100nF</text>
<text x="86.7" y="129.6">C81</text>
<text x="94.9" y="127.6">C1</text>
<text x="94.9" y="129.5">C9</text>
<text x="94.9" y="131.4">D2</text>
<text x="99.4" y="126.9">VDDQ2</text>
<text x="99.4" y="128.8">VDDQ3</text>
<text x="99.4" y="130.8">VDDQ4</text>
<text x="122.6" y="126.9">VSSQ5</text>
<text x="122.6" y="128.8">VSSQ6</text>
<text x="122.6" y="130.8">VSSQ7</text>
<text x="130.7" y="127.6">E8</text>
<text x="130.7" y="129.5">F9</text>
<text x="130.7" y="131.4">G1</text>
<text x="218" y="127.7">C84</text>
<text x="218" y="129.4">100nF</text>
<text x="225.1" y="127.7">R54</text>
<text x="225.1" y="130">4.7K</text>
<text x="254.6" y="127.7">C85</text>
<text x="254.6" y="129.4">100nF</text>
<text x="94.9" y="137.2">H2</text>
<text x="95" y="133.4">E9</text>
<text x="95.1" y="135.3">F1</text>
<text x="99.4" y="132.7">VDDQ5</text>
<text x="99.4" y="134.6">VDDQ6</text>
<text x="99.4" y="136.5">VDDQ7</text>
<text x="122.6" y="132.7">VSSQ8</text>
<text x="122.6" y="134.6">VSSQ9</text>
<text x="130.7" y="133.4">G9</text>
<text x="130.7" y="137.2">A9</text>
<text x="94.9" y="139.2">H9</text>
<text x="95" y="143">B2</text>
<text x="99.4" y="138.5">VDDQ8</text>
<text x="99.4" y="140.4">VDDQ9</text>
<text x="124" y="138.5">VSS1</text>
<text x="124" y="140.4">VSS2</text>
<text x="124" y="142.3">VSS3</text>
<text x="130.7" y="139.2">B3</text>
<text x="130.7" y="141.1">E1</text>
<text x="130.7" y="143">G8</text>
<text x="94.8" y="146.9">G7</text>
<text x="94.9" y="144.9">D9</text>
<text x="95" y="148.8">K2</text>
<text x="99.4" y="144.3">VDD1</text>
<text x="99.4" y="146.2">VDD2</text>
<text x="99.4" y="148.1">VDD3</text>
<text x="124" y="144.3">VSS4</text>
<text x="124" y="146.2">VSS5</text>
<text x="124" y="148.1">VSS6</text>
<text x="130.7" y="144.9">J2</text>
<text x="130.7" y="146.9">J8</text>
<text x="130.7" y="148.8">M1</text>
<text x="205.2" y="145.8">VTTDDR</text>
<text x="94.9" y="152.7">N1</text>
<text x="94.9" y="154.6">N9</text>
<text x="95" y="150.7">K8</text>
<text x="99.4" y="150.1">VDD4</text>
<text x="99.4" y="152">VDD5</text>
<text x="99.4" y="153.9">VDD6</text>
<text x="99.4" y="155.8">VDD7</text>
<text x="123" y="155.8">VSS10</text>
<text x="124" y="150.1">VSS7</text>
<text x="124" y="152">VSS8</text>
<text x="124" y="153.9">VSS9</text>
<text x="130.7" y="150.7">M9</text>
<text x="130.7" y="152.7">P1</text>
<text x="130.7" y="154.6">P9</text>
<text x="221.8" y="154.7">C86</text>
<text x="231.5" y="154.7">C87</text>
<text x="241.1" y="154.7">C88</text>
<text x="74.5" y="159.3">V1P5</text>
<text x="94.9" y="156.5">R1</text>
<text x="94.9" y="158.5">R9</text>
<text x="99.4" y="157.8">VDD8</text>
<text x="99.4" y="159.7">VDD9</text>
<text x="123" y="157.8">VSS11</text>
<text x="123" y="159.7">VSS12</text>
<text x="130.7" y="156.5">T1</text>
<text x="130.7" y="158.5">T9</text>
<text x="221.8" y="156.5">10uF</text>
<text x="231.5" y="156.5">10uF</text>
<text x="241.1" y="156.5">10uF</text>
<text x="100" y="163.2">MT41J128M16JT-125</text>
<text x="222" y="183.7">Title</text>
<text x="229.7" y="185.6">&lt;Title&gt;</text>
<text x="222" y="189.5">Size</text>
<text x="223.9" y="191.4">B</text>
<text x="229.7" y="191.4">&lt;Doc&gt;</text>
<text x="229.7" y="189.5">Document Number</text>
<text x="285.7" y="189.5">Rev</text>
<text x="287.7" y="191.4">&lt;RevCode&gt;</text>
<text x="222" y="195.2">Date:</text>
<text x="232.1" y="195.2">Wednesday, October 04, 2023</text>
<text x="260.6" y="195.2">Sheet</text>
<text x="270.2" y="195.2">6</text>
<text x="276" y="195.2">of</text>
<text x="281.8" y="195.2">11</text>
</g>
<g font-size="1.4">
<text x="30.9" y="11.7">5</text>
<text x="88.8" y="11.7">4</text>
<text x="146.7" y="11.7">3</text>
<text x="204.6" y="11.7">2</text>
<text x="262.6" y="11.7">1</text>
<text x=".5" y="36.3">D</text>
<text x="292" y="36.3">D</text>
<text x=".5" y="82.2">C</text>
<text x="292" y="82.2">C</text>
<text x=".5" y="128">B</text>
<text x="292" y="128">B</text>
<text x=".5" y="173.9">A</text>
<text x="292" y="173.9">A</text>
<text x="30.9" y="197">5</text>
<text x="88.8" y="197">4</text>
<text x="146.7" y="197">3</text>
<text x="204.6" y="197">2</text>
<text x="262.6" y="197">1</text>
</g>
</svg>
